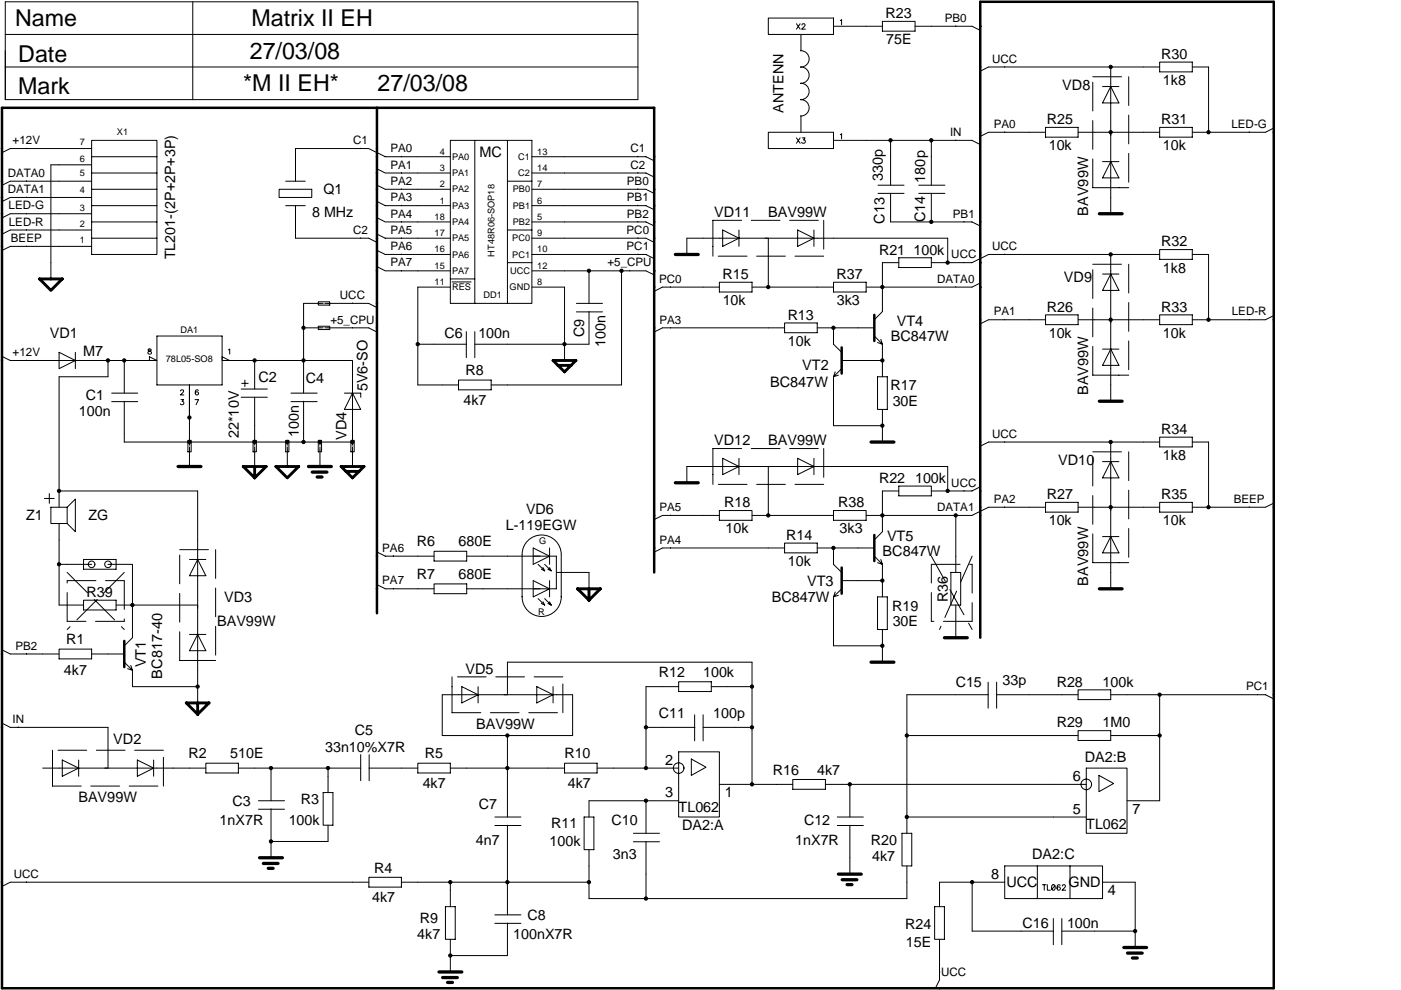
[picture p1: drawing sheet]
<svg xmlns="http://www.w3.org/2000/svg" width="297mm" height="210mm" viewBox="0 0 297 210" stroke-linecap="round" stroke-linejoin="round" font-family="sans-serif">
<g fill="none" stroke="#000" stroke-width=".21">
<path d="M1.1 14.2h134.2M1.1 .4h134.2v20.7h-134.2zM1.1 7.3h134.2M40.9 .4v20.7M162.9 3.8h13.8v3.5h-13.8zM168.9 5l.7 1.2M169.6 5l-.7 1.2M169.8 10.8a1.74 1.74 0 0 1 1.8 1.7 1.74 1.74 0 0 1-1.8 1.7 1.74 1.74 0 0 1 1.8 1.7 1.74 1.74 0 0 1-1.8 1.8 1.74 1.74 0 0 1 1.8 1.7 1.74 1.74 0 0 1-1.8 1.7 1.74 1.74 0 0 1 1.8 1.8 1.74 1.74 0 0 1-1.8 1.7M169.8 7.3v3.5M170 5.3l.2-.3 .4 .1 .1 .1-.1 .3-.6 .7h.7M176.7 5.6h10.4M178.2 4.4l.2-.2v1"/>
<path d="M187.1 4.5h6.9v2.1h-6.9zM194 5.6h12.1l1.7 .8M202.6 5.5v.1M213 14.1v.1M233.8 18.4h3.4M235.5 14.2v31.1M235.5 18.4l1.7 3.4h-3.4zM245.9 13.2h6.9v2h-6.9zM245.9 14.2h-36.3l-1.8 .9M252.8 14.2h3.4v13.8M5.6 31.4v.1M5.6 38.3v.1"/>
<path d="M19.4 29.8h13.9v24.2h-13.9zM19.4 38.4h-17.2l-1.8 .9M19.4 31.5h-17.2l-1.8 .9M19.4 34.9h-8.6v24.2M19.4 36.7h13.9M19.4 33.2h13.9M60.6 38.4h4.1M76.5 31.4v.1M79.9 35.8l1.8 .9h3.4M79.9 32.4l-1.7-.9h-15.5v6.9M79.9 39.3l1.8 .8h13.8M79.9 32.3l1.8 .9h13.8"/>
<path d="M85.1 36.7h10.4M85.1 33.1v.1M85.1 36.6v.1M95.5 29.8h17.3v34.5h-17.3zM100.7 29.8v34.5M107.6 29.8v34.5M107.6 38.4h5.2M112.8 36.7h24.1l1.8 .8M135.3 33.1l-22.5 .1M135.3 33.2h1.6l1.8 .9M135.3 36.6v.1M162.9 28h13.8v3.5h-13.8z"/>
<path d="M168.9 29.2l.7 1.2M169.6 29.2l-.7 1.2M169.8 24.6v3.4M170.1 29.2h.6l-.3 .5a.39 .39 0 0 1 .2 .6 .39 .39 0 0 1-.6-.1M176.7 29.8h29.4l1.7 .8M178.2 28.6l.2-.2v1M186.2 39.3h5.5M188.8 29.8v9.5M194.8 39.3h5.5M197.5 29.8v9.5M202.6 29.7v.1M213 27.9v.1"/>
<path d="M221.7 27h6.9v2.1h-6.9zM221.7 28h-12.1l-1.8 .9M228.6 28h17.3M233.8 34.3h3.4M235.5 34.3l1.7 3.4h-3.4zM245.9 27h6.9v2.1h-6.9zM252.8 28h3.4M264.9 27.9l-8.7 .1M270.1 27.2l-1.8 .8h-3.4M5.6 41.8v.1M5.6 45.2v.1M5.6 48.7v.1"/>
<path d="M5.6 52.2h.1M19.4 52.2h-17.2l-1.8 .9M19.4 45.3h-17.2l-1.8 .9M19.4 48.8h-17.2l-1.8 .9M19.4 41.9h-17.2l-1.8 .8M19.4 47.1h13.9M19.4 40.1h13.9M19.4 43.6h13.9M19.4 50.5h13.9M59.2 40.1h6.9v1.8h-6.9zM60.6 43.6h4.1M62.7 43.6v6.9h15.5l1.7 .9"/>
<path d="M76.5 50.4v.1M79.9 56.5l1.8 .9h3.4M79.9 46.2l1.8 .9h3.4M79.9 53.1l1.8 .9h13.8M79.9 42.7l1.8 .9h13.8M79.9 49.6l1.8 .9h13.8M85.1 57.4h10.4M85.1 47.1h10.4M85.1 40v.1M85.1 43.5v.1M85.1 47v.1M85.1 50.4v.1"/>
<path d="M85.1 53.9v.1M85.1 57.3v.1M95.5 59.1h5.2M95.8 59.8h4.1M107.6 55.7h5.2M107.6 48.8h5.2M112.8 57.4h24.1l1.8 .9M112.8 54h24.1l1.8 .8M112.8 50.5h24.1l1.8 .9M112.8 47.1h24.1l1.8 .8M112.8 40.1h24.1l1.8 .9M112.8 43.6h24.1l1.8 .9"/>
<path d="M124.9 57.4v6.9M131.8 57.4v24.2h-27.7M133.5 57.3v.1M135.3 40v.1M135.3 43.5v.1M135.3 47v.1M135.3 50.4v.1M135.3 53.9v.1M145.6 54v-3.5h55.3v5.2M152.5 59.8h6.9v2.1h-6.9zM153.2 48.8l3.5 1.7-3.5 1.7zM156.7 48.8v3.4"/>
<path d="M162.9 50.5v10.4M169.1 48.8l3.5 1.7-3.5 1.7zM172.6 48.8v3.4M176.7 59.8h6.9v2.1h-6.9zM186.2 41h5.5M188.8 41v6.1h17.3l1.7 .8M190.6 54.7h6.9v2h-6.9zM190.6 55.7h-3.5v10.4l-1.7 1.7M194.8 41h5.5M197.5 41v6.1M204.4 47v.1M204.4 55.6v.1"/>
<path d="M207.8 54.8l-1.7 .9h-8.6M213 53.9v.1M233.8 58.1h3.4M235.5 54v31.1M235.5 58.1l1.7 3.5h-3.4zM245.9 52.9h6.9v2.1h-6.9zM245.9 54h-36.3l-1.8 .8M252.8 54h3.4v13.8M.4 75.6l1.8 .8h24.1M5.6 76.3v.1M12.5 74.7l3.5 1.7-3.5 1.8zM16 74.7v3.5"/>
<path d="M22.9 76.4v3.5h-10.4v27.6M26.3 76.4h7l-1.6-.8v.8M26.3 76.4v7M31.5 74v.4a.45 .45 0 0 1 .5 .1 .45 .45 0 0 1 0 .5h-.6v-.4l.6-.3v-.3zM33.3 71.2h13.8v10.4h-13.8zM48.4 74.2l.3-.2v1.1M48.7 76.4l-1.6-.8v.8h6.9M54 76.4v6.1M54 76.4h20.7v18M64.4 69.5h4.1M67.5 69.2h2.4v.7h-2.4zM67.5 64h2.4v.7h-2.4z"/>
<path d="M68.5 64.3h-4.1v19.1M68.9 69.5h9.3l1.7 .9M74.7 64.2l-5.8 .1M74.7 64.3h3.5l1.7 .9M74.7 69.4v.1M88.6 73h10.4M95.5 60.9h-6.9v20.7h8.6M98.9 70.3v5.5M100.7 70.3v5.5M112.8 60.9h6.9v15.5M122.2 64.3h5.5M122.2 66.1h5.5"/>
<path d="M124.9 66.1v6.9h-24.2M142.2 60.8v.1M142.2 69.4v.1M152.5 60.9h-12l-1.8 .9M159.4 60.9h17.3M166.3 68.5h7v2h-7zM166.3 69.5h-25.8l-1.8 .9M173.3 69.5h12.1M176.7 69.5v3.5l1.8 1.7M176.7 79.9v10.4h10.4M177.1 78.8l-.4 1.1M177.8 79.5l-1.1 .4"/>
<path d="M178.5 76.4h8.6M178.5 78.2l-1.8 1.7M185.4 71.2l1.7 1.8M186.1 79.9h2v6.9h-2zM186.1 72.6l1 .4M186.7 71.9l.4 1.1M187.1 73v6.9M202.6 60.8l-19 .1M207.8 60l-1.7 .9h-3.5M213 67.7v.1M221.7 66.8h6.9v2h-6.9zM221.7 67.8h-12.1l-1.8 .9"/>
<path d="M228.6 67.8h17.3M233.8 74h3.4M235.5 74l1.7 3.5h-3.4zM245.9 66.8h6.9v2h-6.9zM264.9 67.7v.1M270.1 66.9l-1.8 .9h-15.5M23.7 85.2h5.5M23.7 83.4h5.5M26.3 85.1v8.6h48.4M38.3 82.9l.2-.2 .4 .1-.1 .4-.6 .5h.8M38.4 84.7h.5l-.3 .4a.37 .37 0 0 1 .3 .6 .37 .37 0 0 1-.7-.1M39.8 93.4h.7v2.4h-.7z"/>
<path d="M40.2 81.6v12.8M40.2 94.8v4.1M41.4 84.7h.7l-.5 1.1M42 82.8v-.1a.5 .5 0 0 0-.6 .5 .5 .5 0 0 0 .5 .5 .34 .34 0 0 0 0-.6 .34 .34 0 0 0-.5 .3M51.1 84.2h5.6M51.1 82.5h5.6M51.2 81.3h1.4M51.9 80.6v1.4M53.7 93.4h.7v2.4h-.7zM54 84.2v10.2M54 94.8v4.1M60.6 93.4h.7v2.4h-.7z"/>
<path d="M60.9 93.7v.7M60.9 94.8v4.1M61.7 85.2h5.5M61.7 83.4h5.5M64.4 85.1v8.6M67.5 93.4h.7v2.4h-.7zM67.8 93.7v.7M67.8 94.8v4.1M73 83.4h3.5v.8M74.4 93.4h.7v2.4h-.7zM74.7 83.4l1.8 3.4h-3.5zM74.7 94.8v4.1"/>
<path d="M97.2 80.6h6.9v2.1h-6.9zM153.2 97.2l3.5 1.7-3.5 1.7zM156.7 97.2v3.4M162.9 98.9v10.4M169.1 97.2l3.5 1.7-3.5 1.7zM172.6 97.2v3.4M187.1 86.8v6.9M213 93.6v.1M233.8 97.9h3.4M235.5 93.7v31.1M235.5 97.9l1.7 3.4h-3.4zM245.9 92.7h6.9v2.1h-6.9z"/>
<path d="M245.9 93.7h-36.3l-1.8 .9M252.8 93.7h3.4v13.8M9.4 105.7h2.1M10.5 104.6v2.1M10.8 107.5h3.4v3.5h-3.4zM12.5 104.1h29.4v44.9M12.5 111v17.3h5.2M12.5 119.7h6.9M14.2 107.5l1.8-1.7v6.9l-1.8-1.7M17.7 118.6h6.9v2.1h-6.9zM22.9 119.7h5.2v15.5l-1.8 1.7M40.2 118.6h3.4"/>
<path d="M41.9 118.6l1.7 3.5h-3.4zM79.9 117l1.8 .9h1.7M83.4 117.8l8.6 .1M92 116.9h7v2.1h-7zM99 117.9h19v6.9h-1.4M113 116.2l3.5 1.7-3.5 1.8zM114.1 119.7l1.4 1.3M115.5 119.7l1.4 1.3M116.5 116.2v3.5M142.2 109.2v.1M142.2 116.1v.1M145.6 102.4v-3.5h55.3v5.2"/>
<path d="M152.5 108.2h6.9v2.1h-6.9zM152.5 109.3h-12l-1.8 .9M159.4 109.3h17.3M166.3 115.1h7v2.1h-7zM166.3 116.2h-25.8l-1.8 .9M173.3 116.2h12.1M176.7 108.2h6.9v2.1h-6.9zM176.7 116.2v3.5l1.8 1.7M185.4 117.9l1.7 1.8M186.1 119.3l1 .4M186.7 118.6l.4 1.1M187.1 119.7v6.9"/>
<path d="M190.6 103.1h6.9v2h-6.9zM190.6 104.1h-3.5v8.6l-1.7 1.8M202.6 109.2v12.2M204.4 104v.1M207.8 103.2l-1.7 .9h-8.6M213 107.5h.1M221.7 106.5h6.9v2.1h-6.9zM221.7 107.5h-12.1l-3.5 1.8h-22.5M228.6 107.5h17.3M233.8 113.8h3.4M235.5 113.8l1.7 3.4h-3.4zM245.9 106.5h6.9v2.1h-6.9z"/>
<path d="M252.8 107.5h3.4M264.9 107.5h-8.7M270.1 106.7l-1.8 .8h-3.4M.4 137.8l1.8 .9h3.4M5.6 138.6l6.9 .1M12.5 137.6h6.9v2.1h-6.9zM17.7 127.3h6.9v2h-6.9zM19.4 138.7h6.9M24.6 128.3h17.3M40.2 134.5h3.4M41.9 134.5l1.7 3.5h-3.4zM79.9 124l1.8 .8h10.3"/>
<path d="M83.4 124.7v.1M92 123.8h7v2.1h-7zM99 124.8h17.5M110.7 126.6v-9a4.1 4.1 0 0 1 4.1-4.2 4.1 4.1 0 0 1 4.2 4.2v9M110.7 126.5a4.1 4.1 0 0 0 4.1 4.2 4.1 4.1 0 0 0 4.2-4.2M113 123.1l3.5 1.7-3.5 1.8zM114.1 126.9l1.4 1.4M114.8 128l.7 .3M114.8 120.7l.7 .3M115.1 127.6l.4 .7M115.1 120.3l.4 .7M115.5 126.9l1.4 1.4"/>
<path d="M116.2 128l.7 .3M116.2 120.7l.7 .3M116.5 127.6l.4 .7M116.5 120.3l.4 .7M116.5 123.1v3.5M118 121.4h6.9v3.4M176.7 126.6v10.3h10.4M177.1 125.5l-.4 1.1M177.8 126.2l-1.1 .4M178.5 123.1h8.6M178.5 124.8l-1.8 1.8M186.1 126.6h2v6.9h-2z"/>
<path d="M187.1 133.5v6.9M201.6 121.4h2.1v6.9h-2.1zM202.6 128.3v6.9M.4 153.3l1.8 .9h20.7v8.7M3.9 154.1v.1M26.3 140.4l1.8 1.7M27 141.8l1.1 .3M27.7 141.1l.4 1M28.1 142.1v3.5h13.8M76.5 160v5.5M78.3 160v5.5M93.8 147.3h27.6v8.7h-27.6z"/>
<path d="M97.9 145.6l3.5 1.7-3.5 1.7zM101.4 145.6v3.4M107.6 147.3v-6.9h51.8v25.9M107.6 156v17.2M113.8 145.6l3.5 1.7-3.5 1.7zM117.3 145.6v3.4M137 154.2h10.3M143.9 144.5h6.9v2.1h-6.9zM143.9 159.4h8.6v13.8h-8.6zM143.9 145.6h-6.9v17.3M147.3 151.6v5.5M149.1 154.2h10.3"/>
<path d="M149.1 151.6v5.5M150.8 145.6h8.6M192.3 156h36.3M209.5 144.6v5.6M209.6 147.3h-17.3v29.4M211.3 147.3h17.3M211.3 144.6v5.6M228.6 146.3h6.9v2h-6.9zM228.6 154.9h6.9v2.1h-6.9zM235.5 147.3h32.8l1.8 .9M235.5 156h10.4M245.9 147.3v22.5h-7"/>
<path d="M266.6 147.2v.1M9.1 162.9h34.5M13.2 161.1l3.5 1.8-3.5 1.7zM16.7 161.1v3.5M29.1 161.1l3.5 1.8-3.5 1.7zM32.6 161.1v3.5M43.6 161.8h6.9v2.1h-6.9zM50.5 162.9h26M54.8 169.8h5.5M54.8 171.6h5.5M57.5 162.9v6.9M57.5 171.5v10.4"/>
<path d="M68.5 168h2.1v7h-2.1zM69.6 162.9v5.1M69.6 175v3.4h-12.1M78.2 162.9h10.4M88.6 161.8h6.9v2.1h-6.9zM95.5 162.9h24.2M104.9 175h5.5M104.9 173.2h5.5M107.6 175v19M119.7 161.8h6.9v2.1h-6.9zM123.8 173.2h2.1v6.9h-2.1zM126.6 162.9h17.3"/>
<path d="M134.3 176.7h5.5M134.3 178.5h5.5M137 169.8v6.9M137 178.4v12.1M143.9 169.8h-19v3.4M146.6 160.9l3.1 1.8-3.1 1.7zM152.5 166.3h15.6M168.1 165.3h6.9v2h-6.9zM175 166.3h55.3M177.5 175h5.5M177.5 173.2h5.5M180.2 166.3v6.9"/>
<path d="M180.2 175v10.3M191.2 176.7h2.1v6.9h-2.1zM192.3 173.2h38M230.3 162.9h8.6v13.8h-8.6zM233 164.4l3.1 1.7-3.1 1.8zM5.6 187h.1M78.2 186h6.9v2.1h-6.9zM78.2 187h-76l-1.8 .9M85.1 187h39.8M94.4 192.2h2.1v7h-2.1zM95.5 187v5.2M95.5 199.2v6.9"/>
<path d="M104.9 195.8h5.5M104.9 194h5.5M107.6 195.7v6.9h-12.1M124.9 180.1v10.4h67.4v-6.9M198.2 192.2h2v7h-2zM199.2 199.2v8.6l-.9 1.7M206.1 187v10.4h17.3M213 183.6h20.8v6.9h-20.8zM213 187h-13.8v5.2M219.9 183.6v6.9M221 187.6h.8M221.4 187.6v1.1"/>
<path d="M222.1 187.6v1.1h.6M223.1 187.6a.57 .57 0 0 1 .7 .5 .57 .57 0 0 1-.4 .6l-.4-.2-.1-.4zM223.3 194.8v5.5M223.7 187.8l-.7 .7M224.8 187.7l-.1-.1a.57 .57 0 0 0-.7 .5 .57 .57 0 0 0 .4 .6 .36 .36 0 0 0 .4-.3 .36 .36 0 0 0-.3-.4 .36 .36 0 0 0-.4 .4M225.1 197.4h15.6M225.1 194.8v5.5M225.2 187.9l.2-.3h.3l.2 .2-.2 .4-.5 .5h.8M226.9 183.6v6.9M233.8 187h6.9v13.9M199.2 206.1h.1"/>
<circle cx="19.4" cy="119.7" r=".7"/>
<circle cx="22.9" cy="119.7" r=".7"/>
<circle cx="143.9" cy="162.9" r="1.13"/>
<circle cx="230.3" cy="166.3" r="1.13"/>
</g>
<path d="M79.9 22.9v107.1M178.5 73.7v5.5M185.4 66.8v5.5M185.4 113.4v5.6M26.3 135.9v5.5M138.7 121.4v-98.5h-138.3v186.6h269.7v-209.1h-62.3v134.8M178.5 120.3v5.6" fill="none" stroke="#000" stroke-width=".53"/>
<g fill="#000" stroke="#000" stroke-width=".21">
<circle cx="235.5" cy="14.2" r=".35"/>
<circle cx="188.8" cy="29.7" r=".35"/>
<circle cx="197.4" cy="29.7" r=".35"/>
<circle cx="235.5" cy="28" r=".35"/>
<circle cx="256.2" cy="28" r=".35"/>
<circle cx="124.9" cy="57.4" r=".35"/>
<circle cx="131.8" cy="57.4" r=".35"/>
<circle cx="197.4" cy="47" r=".35"/>
<circle cx="200.9" cy="55.7" r=".35"/>
<circle cx="235.5" cy="53.9" r=".35"/>
<circle cx="22.9" cy="76.4" r=".35"/>
<circle cx="26.3" cy="76.4" r=".35"/>
<circle cx="54" cy="76.4" r=".35"/>
<circle cx="64.4" cy="76.4" r=".35"/>
<circle cx="64.4" cy="69.5" r=".35"/>
<circle cx="88.6" cy="73" r=".35"/>
<circle cx="119.7" cy="73" r=".35"/>
<circle cx="162.9" cy="60.9" r=".35"/>
<circle cx="176.7" cy="69.5" r=".35"/>
<circle cx="187.1" cy="60.9" r=".35"/>
<circle cx="187.1" cy="76.4" r=".35"/>
<circle cx="235.5" cy="67.8" r=".35"/>
<circle cx="256.2" cy="67.8" r=".35"/>
<circle cx="40.2" cy="93.7" r=".35"/>
<circle cx="40.2" cy="88.5" r=".35"/>
<circle cx="54" cy="93.7" r=".35"/>
<circle cx="60.9" cy="93.7" r=".35"/>
<circle cx="64.4" cy="93.7" r=".35"/>
<circle cx="67.8" cy="93.7" r=".35"/>
<circle cx="74.7" cy="93.7" r=".35"/>
<circle cx="187.1" cy="90.2" r=".35"/>
<circle cx="235.5" cy="93.7" r=".35"/>
<circle cx="12.5" cy="119.6" r=".35"/>
<circle cx="12.5" cy="104.1" r=".35"/>
<circle cx="162.9" cy="109.3" r=".35"/>
<circle cx="176.7" cy="116.2" r=".35"/>
<circle cx="187.1" cy="109.3" r=".35"/>
<circle cx="200.9" cy="104.1" r=".35"/>
<circle cx="202.6" cy="109.3" r=".35"/>
<circle cx="235.5" cy="107.5" r=".35"/>
<circle cx="256.2" cy="107.5" r=".35"/>
<circle cx="28.1" cy="128.3" r=".35"/>
<circle cx="187.1" cy="123.1" r=".35"/>
<circle cx="187.1" cy="136.9" r=".35"/>
<circle cx="41.9" cy="145.6" r=".35"/>
<circle cx="107.6" cy="155.9" r=".35"/>
<circle cx="137" cy="154.2" r=".35"/>
<circle cx="159.4" cy="145.6" r=".35"/>
<circle cx="159.4" cy="154.2" r=".35"/>
<circle cx="192.3" cy="155.9" r=".35"/>
<circle cx="245.9" cy="147.3" r=".35"/>
<circle cx="245.9" cy="155.9" r=".35"/>
<circle cx="57.5" cy="178.4" r=".35"/>
<circle cx="57.5" cy="162.8" r=".35"/>
<circle cx="69.5" cy="162.8" r=".35"/>
<circle cx="107.6" cy="162.8" r=".35"/>
<circle cx="137" cy="169.8" r=".35"/>
<circle cx="137" cy="162.8" r=".35"/>
<circle cx="159.4" cy="166.3" r=".35"/>
<circle cx="180.2" cy="166.3" r=".35"/>
<circle cx="192.3" cy="173.2" r=".35"/>
<circle cx="95.5" cy="187" r=".35"/>
<circle cx="107.6" cy="187" r=".35"/>
<circle cx="124.9" cy="187" r=".35"/>
<circle cx="137" cy="190.5" r=".35"/>
<circle cx="206.1" cy="187" r=".35"/>
<circle cx="240.7" cy="197.4" r=".35"/>
<circle cx="95.5" cy="202.6" r=".35"/>
</g>
<g fill="none" stroke="#000" stroke-width=".21" stroke-dasharray="6.1 2">
<path d="M231.7 16.3h7.6M239.3 16.3v23.5M231.7 39.8v-23.5M237.2 39.8h-5.5M239.3 39.8h-2.1M151.1 54.3v-2.1M151.1 52.2v-5.5M151.1 46.7h23.5M174.6 54.3h-23.5M174.6 46.7v7.6M231.7 56h7.6M239.3 56v23.5"/>
<path d="M231.7 79.5v-23.5M237.2 79.5h-5.5M239.3 79.5h-2.1M151.1 95.1h23.5M174.6 95.1v7.6M231.7 95.8h7.6M239.3 95.8v23.5M38.1 116.5h7.6M45.7 116.5v23.5M151.1 102.7v-2.1M151.1 100.6v-5.5M174.6 102.7h-23.5"/>
<path d="M197.5 119.7h8.6M197.5 117.9l8.6 15.6M206.1 119.7v12M206.1 117.9l-6.9 15.6M231.7 119.3v-23.5M237.2 119.3h-5.5M239.3 119.3h-2.1M14.2 131.7v-8.6M14.2 123.1h12.1M14.2 121.4l12.1 12.1M26.3 123.1v8.6M26.3 131.7h-12.1"/>
<path d="M26.3 121.4l-12.1 12.1M197.5 131.7v-12M206.1 131.7h-8.6M11.1 159.1v2M34.6 159.1h-23.5M38.1 140v-23.5M43.6 140h-5.5M45.7 140h-2.1M95.8 143.5v2.1M95.8 145.6v5.5M95.8 151.1h23.5M119.3 143.5h-23.5"/>
<path d="M119.3 151.1v-7.6M11.1 161.1v5.6M11.1 166.7h23.5M34.6 166.7v-7.6"/>
</g>
<g fill="none" stroke="#000" stroke-width=".7">
<path d="M143.2 54h4.8M233.1 45.3h4.8M37.8 98.9h4.8M65.4 98.9h4.8M184.7 93.7h4.8M233.1 85.1h4.8M66.2 100.1h3.1M67.2 101.1h1.1M143.2 102.4h4.8M200.2 135.2h4.9M233.1 124.8h4.8M184.7 140.4h4.8"/>
<path d="M55 181.9h4.9M55.8 183.1h3.1M56.9 184.1h1M177.8 185.3h4.8M178.6 186.5h3.1M179.6 187.6h1M93.1 206.1h4.8M93.8 207.3h3.2M94.9 208.3h1M238.3 200.9h4.8M239.1 202.1h3.1M240.1 203.1h1"/>
</g>
<path d="M8.4 59.1h4.8l-2.4 2.5zM117.3 76.4h4.8l-2.4 2.4zM118.3 77.5h2.8M51.6 98.9h4.8l-2.4 2.4zM54 98.9v2.4M58.5 98.9h4.8l-2.4 2.4zM72.3 98.9h4.9l-2.5 2.4zM73.4 99.9h2.7M122.4 124.8h4.9l-2.4 2.5zM124.9 124.8v2.5M39.5 149h4.8l-2.4 2.4zM41.9 149v2.4" fill="none" stroke="#000" stroke-width=".61"/>
<g font-size="4.9">
<text x="3.2" y="5.5">Name</text>
<text x="53.3" y="5.5">Matrix II EH</text>
<text x="3.9" y="13.1">Date</text>
<text x="53" y="12.4">27/03/08</text>
<text x="3.9" y="20">Mark</text>
<text x="51.6" y="19.3">*M II EH*</text>
<text x="80.1" y="19.3">27/03/08</text>
</g>
<g font-size="3.1">
<text x="225.2" y="19">VD8</text>
<text x="101.7" y="33.2">MC</text>
<text x="187.2" y="38.4" transform="rotate(-90 187.2 38.4)">330p</text>
<text x="196.2" y="38.7" transform="rotate(-90 196.2 38.7)">180p</text>
<text x="151.4" y="46">VD11</text>
<text x="162.9" y="46">BAV99W</text>
<text x="187.5" y="47.5" transform="rotate(-90 187.5 47.5)">C13</text>
<text x="196.2" y="47.1" transform="rotate(-90 196.2 47.1)">C14</text>
<text x="230.7" y="45.7" transform="rotate(-90 230.7 45.7)">BAV99W</text>
<text x="225.6" y="59.8">VD9</text>
<text x="10.6" y="71.6">VD1</text>
<text x="190.1" y="69.2">VT4</text>
<text x="17.6" y="75.4">M7</text>
<text x="188.9" y="72.3">BC847W</text>
<text x="54.8" y="80.9">C2</text>
<text x="77.9" y="83" transform="rotate(-90 77.9 83)">5V6-SO</text>
<text x="163.3" y="82">BC847W</text>
<text x="170.1" y="78.5">VT2</text>
<text x="230.7" y="83.7" transform="rotate(-90 230.7 83.7)">BAV99W</text>
<text x="50.6" y="92.9" transform="rotate(-90 50.6 92.9)">22*10V</text>
<text x="73.4" y="93.3" transform="rotate(-90 73.4 93.3)">VD4</text>
<text x="151.4" y="94.4">VD12</text>
<text x="162.9" y="94.4">BAV99W</text>
<text x="224.4" y="98.6">VD10</text>
<text x="187.1" y="117.9">BC847W</text>
<text x="188.1" y="114.8">VT5</text>
<text x="171.1" y="124.1">VT3</text>
<text x="230.7" y="124.2" transform="rotate(-90 230.7 124.2)">BAV99W</text>
<text x="47.5" y="127.6">VD3</text>
<text x="163.6" y="127.6">BC847W</text>
<text x="46" y="132.8">BAV99W</text>
<text x="30.9" y="141.5" transform="rotate(-90 30.9 141.5)">VT1</text>
<text x="34.4" y="143.9" transform="rotate(-90 34.4 143.9)">BC817-40</text>
<text x="98.7" y="142.8">VD5</text>
<text x="101" y="154.6">BAV99W</text>
<text x="24" y="157.7">VD2</text>
<text x="230" y="161.5">DA2:B</text>
<text x="141" y="162.2">2</text>
<text x="227.4" y="165.6">6</text>
<text x="16.6" y="170.1">BAV99W</text>
<text x="141" y="169.1">3</text>
<text x="153.7" y="169.1">1</text>
<text x="227.4" y="172.5">5</text>
<text x="240.1" y="172.5">7</text>
<text x="144.6" y="176">DA2:A</text>
<text x="218.8" y="182.2">DA2:C</text>
<text x="210.2" y="186.4">8</text>
<text x="213.4" y="188.1">UCC</text>
<text x="226.5" y="188.1">GND</text>
<text x="234.9" y="189.8">4</text>
</g>
<g font-size="3">
<text x="187.7" y="3.9">R23</text>
<text x="187.9" y="9.4">75E</text>
<text x="246.2" y="12.5">R30</text>
<text x="166.1" y="23.9" transform="rotate(-90 166.1 23.9)">ANTENN</text>
<text x="246.6" y="18">1k8</text>
<text x="222" y="26.3">R25</text>
<text x="246.2" y="26.3">R31</text>
<text x="222.4" y="31.9">10k</text>
<text x="246.6" y="31.9">10k</text>
<text x="68.6" y="41.2">Q1</text>
<text x="66.2" y="46">8 MHz</text>
<text x="186.4" y="54">R21</text>
<text x="193.7" y="54">100k</text>
<text x="246.2" y="52.2">R32</text>
<text x="37.1" y="55" transform="rotate(-90 37.1 55)">TL201-(2P+2P+3P)</text>
<text x="153.2" y="59.2">R15</text>
<text x="177.4" y="59.2">R37</text>
<text x="246.6" y="57.8">1k8</text>
<text x="153.2" y="64.7">10k</text>
<text x="177.4" y="64.7">3k3</text>
<text x="94.2" y="71.6">C6</text>
<text x="101.4" y="71.6">100n</text>
<text x="123.9" y="71.5" transform="rotate(-90 123.9 71.5)">C9</text>
<text x="167" y="67.8">R13</text>
<text x="222" y="66.1">R26</text>
<text x="222.4" y="71.6">10k</text>
<text x="246.2" y="66.1">R33</text>
<text x="246.6" y="71.6">10k</text>
<text x="128.4" y="73.6" transform="rotate(-90 128.4 73.6)">100n</text>
<text x="167" y="73.3">10k</text>
<text x="64.8" y="81.3">C4</text>
<text x="98.7" y="79.6">R8</text>
<text x="188.8" y="82.6">R17</text>
<text x="16.7" y="88.2">100n</text>
<text x="18.2" y="84.7">C1</text>
<text x="98.3" y="85.8">4k7</text>
<text x="189.3" y="86.1">30E</text>
<text x="63.4" y="92.6" transform="rotate(-90 63.4 92.6)">100n</text>
<text x="246.2" y="92">R34</text>
<text x="246.6" y="97.5">1k8</text>
<text x="153.5" y="107.6">R18</text>
<text x="177.7" y="107.6">R38</text>
<text x="186.4" y="102.3">R22 100k</text>
<text x="222" y="105.8">R27</text>
<text x="246.2" y="105.8">R35</text>
<text x="5.5" y="110.3">Z1</text>
<text x="18.8" y="110.3">ZG</text>
<text x="107.2" y="112.4">L-119EGW</text>
<text x="111.5" y="108.9">VD6</text>
<text x="153.8" y="113.1">10k</text>
<text x="178" y="113.1">3k3</text>
<text x="222.4" y="111.4">10k</text>
<text x="246.6" y="111.4">10k</text>
<text x="88.3" y="115.9">R6</text>
<text x="97.2" y="115.9">680E</text>
<text x="166.7" y="114.5">R14</text>
<text x="88.3" y="122.8">R7</text>
<text x="97.2" y="122.8">680E</text>
<text x="167" y="120">10k</text>
<text x="18.4" y="126.5">R39</text>
<text x="189.1" y="129.6">R19</text>
<text x="201" y="127.6" transform="rotate(-90 201 127.6)">R36</text>
<text x="14" y="136.6">R1</text>
<text x="189.3" y="132.8">30E</text>
<text x="13.6" y="143.2">4k7</text>
<text x="139.7" y="143.5">R12</text>
<text x="149.1" y="143.5">100k</text>
<text x="202.6" y="145.6">C15</text>
<text x="212.6" y="145.2">33p</text>
<text x="224" y="145.6">R28</text>
<text x="233.8" y="145.6">100k</text>
<text x="75.2" y="155.9">C5</text>
<text x="139.7" y="152.1">C11</text>
<text x="151.2" y="152.1">100p</text>
<text x="224" y="154.2">R29</text>
<text x="233.8" y="154.2">1M0</text>
<text x="40" y="160.8">R2</text>
<text x="48.8" y="160.8">510E</text>
<text x="68.9" y="159.4">33n10%X7R</text>
<text x="90.1" y="160.8">R5</text>
<text x="119.7" y="160.8">R10</text>
<text x="89.6" y="167">4k7</text>
<text x="120.4" y="167">4k7</text>
<text x="163.9" y="164.3">R16</text>
<text x="173.3" y="164.3">4k7</text>
<text x="49.3" y="170.8">C3</text>
<text x="63.8" y="170.4">R3</text>
<text x="101.5" y="171.5">C7</text>
<text x="143.9" y="172.2">TL062</text>
<text x="46.6" y="174.9">1nX7R</text>
<text x="61.2" y="174.9">100k</text>
<text x="100.9" y="179.1">4n7</text>
<text x="116.5" y="179.4">100k</text>
<text x="116.9" y="175.6">R11</text>
<text x="129.7" y="174.9">C10</text>
<text x="168.6" y="179.1">1nX7R</text>
<text x="170.5" y="174.9">C12</text>
<text x="184.6" y="179.1">R20</text>
<text x="230.3" y="175.7">TL062</text>
<text x="79.4" y="185">R4</text>
<text x="129.9" y="182.2">3n3</text>
<text x="184.9" y="182.5">4k7</text>
<text x="78.9" y="191.2">4k7</text>
<text x="89" y="195.7">R9</text>
<text x="111.9" y="195">C8</text>
<text x="191.9" y="197.1">R24</text>
<text x="216.8" y="196.7">C16</text>
<text x="226.2" y="196.7">100n</text>
<text x="88.5" y="199.1">4k7</text>
<text x="108.8" y="199.2">100nX7R</text>
<text x="192" y="200.9">15E</text>
</g>
<g font-size="2.5">
<text x="200.3" y="4.7">PB0</text>
<text x="210.3" y="13.3">UCC</text>
<text x="201.4" y="28.9">IN</text>
<text x="210.7" y="27.1">PA0</text>
<text x="261.1" y="27.1">LED-G</text>
<text x="2.7" y="30.6">+12V</text>
<text x="74.9" y="30.6">C1</text>
<text x="82.8" y="32.3">PA0</text>
<text x="82.8" y="35.8">PA1</text>
<text x="133.7" y="32.3">C1</text>
<text x="133.7" y="35.8">C2</text>
<text x="1.6" y="37.5">DATA0</text>
<text x="1.6" y="40.9">DATA1</text>
<text x="82.8" y="39.2">PA2</text>
<text x="132.9" y="39.2">PB0</text>
<text x="1.8" y="44.4">LED-G</text>
<text x="1.9" y="47.9">LED-R</text>
<text x="82.8" y="42.7">PA3</text>
<text x="82.8" y="46.1">PA4</text>
<text x="132.9" y="42.7">PB1</text>
<text x="132.9" y="46.1">PB2</text>
<text x="202" y="46.1">PB1</text>
<text x="2.3" y="51.3">BEEP</text>
<text x="74.9" y="49.6">C2</text>
<text x="82.8" y="53">PA6</text>
<text x="82.8" y="49.6">PA5</text>
<text x="132.8" y="53">PC1</text>
<text x="132.8" y="49.6">PC0</text>
<text x="210.3" y="53">UCC</text>
<text x="82.8" y="56.5">PA7</text>
<text x="128.8" y="56.5">+5_CPU</text>
<text x="139.7" y="60">PC0</text>
<text x="198.7" y="60">DATA0</text>
<text x="201.7" y="54.8">UCC</text>
<text x="72.1" y="63.4">UCC</text>
<text x="70" y="68.6">+5_CPU</text>
<text x="139.8" y="68.6">PA3</text>
<text x="210.7" y="66.9">PA1</text>
<text x="261.2" y="66.9">LED-R</text>
<text x="2.7" y="75.5">+12V</text>
<text x="210.3" y="92.8">UCC</text>
<text x="201.7" y="103.2">UCC</text>
<text x="210.7" y="106.6">PA2</text>
<text x="261.6" y="106.6">BEEP</text>
<text x="139.8" y="108.4">PA5</text>
<text x="198.7" y="108.4">DATA1</text>
<text x="81" y="117">PA6</text>
<text x="139.8" y="115.3">PA4</text>
<text x="81" y="123.9">PA7</text>
<text x="3.3" y="137.8">PB2</text>
<text x="264.2" y="146.4">PC1</text>
<text x="2.6" y="153.3">IN</text>
<text x="2.9" y="186.1">UCC</text>
<text x="199.5" y="206.9">UCC</text>
</g>
<g font-size="2">
<text x="24.8" y="28.7">X1</text>
<text x="17" y="34.3">6</text>
<text x="17" y="30.8">7</text>
<text x="93.3" y="32.8">4</text>
<text x="95.8" y="33.9">PA0</text>
<text x="109.9" y="33.9">C1</text>
<text x="113.9" y="32.8">13</text>
<text x="17" y="37.4">5</text>
<text x="17" y="40.9">4</text>
<text x="93.3" y="36.2">3</text>
<text x="93.3" y="39.7">2</text>
<text x="95.8" y="37.3">PA1</text>
<text x="95.8" y="40.8">PA2</text>
<text x="108.7" y="40.8">PB0</text>
<text x="109.9" y="37.3">C2</text>
<text x="113.9" y="36.2">14</text>
<text x="113.9" y="39.7">7</text>
<text x="17" y="44.7">3</text>
<text x="92.2" y="46.6">18</text>
<text x="93.3" y="43.2">1</text>
<text x="95.8" y="47.7">PA4</text>
<text x="95.8" y="44.2">PA3</text>
<text x="108.7" y="44.2">PB1</text>
<text x="108.7" y="47.7">PB2</text>
<text x="113.9" y="43.2">6</text>
<text x="113.9" y="46.6">5</text>
<text x="17" y="48.1">2</text>
<text x="17" y="51.6">1</text>
<text x="92.2" y="50.1">17</text>
<text x="92.2" y="53.5">16</text>
<text x="95.8" y="51.2">PA5</text>
<text x="108.6" y="51.2">PC0</text>
<text x="113.9" y="50.1">9</text>
<text x="113.9" y="53.5">10</text>
<text x="92.2" y="57">15</text>
<text x="95.8" y="54.6">PA6</text>
<text x="95.8" y="58.1">PA7</text>
<text x="104.8" y="54.4" transform="rotate(-90 104.8 54.4)">HT48R06-SOP18</text>
<text x="108.2" y="58.1">UCC</text>
<text x="108.6" y="54.6">PC1</text>
<text x="113.9" y="57">12</text>
<text x="92.2" y="60.4">11</text>
<text x="95.8" y="61.5">RES</text>
<text x="102.5" y="63.2">DD1</text>
<text x="108.1" y="61.5">GND</text>
<text x="113.9" y="60.4">8</text>
<text x="38.3" y="70.5">DA1</text>
<text x="35.2" y="76.8">78L05-SO8</text>
<text x="114.3" y="115.4">G</text>
<text x="114.1" y="130.4">R</text>
</g>
</svg>
